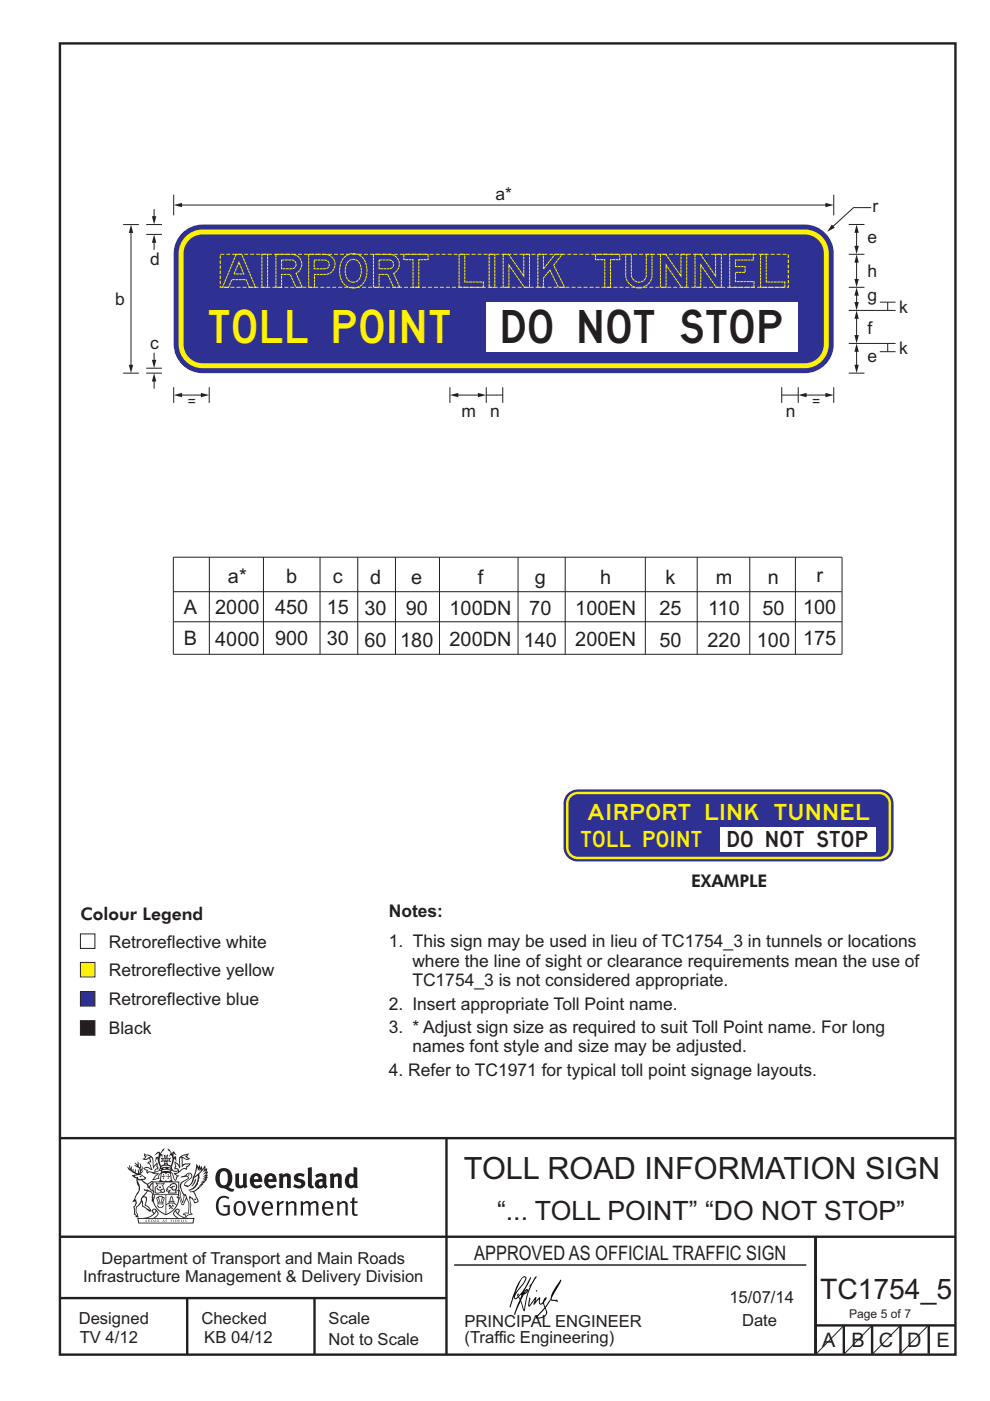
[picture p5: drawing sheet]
<svg xmlns="http://www.w3.org/2000/svg" width="210mm" height="297mm" viewBox="0 0 210 297" stroke-linecap="round" stroke-linejoin="round" font-family="sans-serif">
<path d="M38.6 49.4a6.1 6.1 0 0 1 4.3-1.8h127.8a6.1 6.1 0 0 1 6.1 6.1v19.3a6.1 6.1 0 0 1-6.1 6.1h-127.8a6.1 6.1 0 0 1-6.1-6.1v-19.3a6.1 6.1 0 0 1 1.8-4.3z" fill-rule="evenodd" fill="#2e3092"/>
<path d="M39.1 50.5a5.1 5.1 0 0 1 3.8-1.8h127.8a5.1 5.1 0 0 1 5.1 5v19.3a5.1 5.1 0 0 1-5.1 5.1h-127.8a5.1 5.1 0 0 1-5-5.1v-19.3a5 5 0 0 1 1.2-3.2z" fill-rule="evenodd" fill="#fff200"/>
<g fill="none" stroke="#231f20" stroke-width=".51">
<path d="M12.7 9.2h190v278h-190zM12.7 241.3h189.9M94.7 241.4v45.8M12.7 262.2h190.1M12.7 275.2h82M39.7 275.2v12M66.7 275.2v12M173 262.2v24.8M173 281h29.7M179 281v6M185 281v6M191 281v6"/>
<path d="M197 281v6"/>
</g>
<path d="M96.4 268.2h74.6M179 281l-6 6.2" fill="none" stroke="#231f20" stroke-width=".21"/>
<path d="M17.1 210.2h3v3.1h-3z" fill-rule="evenodd" fill="#2e3092" stroke="#231f20" stroke-width=".21"/>
<g fill="none" stroke="#231f20" stroke-width=".21">
<path d="M44.4 118.1v20.6M55.9 118.1v20.6M67.9 118.1v20.6M75.9 118.1v20.6M83.9 118.1v20.6M93.2 118.1v20.6M109.9 118.1v20.6M119.9 118.1v20.6M136.9 118.1v20.6M147.9 118.1v20.6M159 118.1v20.6M168.7 118.1v20.6"/>
<path d="M36.8 125.5h141.7M36.8 138.7v-20.6h141.8v20.6h-141.8M36.9 131.8h141.7"/>
</g>
<path d="M120.2 168.5a3.1 3.1 0 0 1 2.4-1.1h63.9a3 3 0 0 1 3 2.9v9.4a3 3 0 0 1-3 3h-63.9a3 3 0 0 1-3.1-3v-9.4l.1-.6z" fill-rule="evenodd" fill="#2e3092"/>
<path d="M120.6 168.8a2.56 2.56 0 0 1 2-.9h63.9a2.51 2.51 0 0 1 2.5 2.4v9.4a2.5 2.5 0 0 1-2.5 2.5h-63.9a2.51 2.51 0 0 1-2.5-2.5v-9.4v-.5z" fill-rule="evenodd" fill="#fff200"/>
<path d="M121.2 169l.9-.5 .5-.1h63.9a1.98 1.98 0 0 1 2 1.9v9.4a1.98 1.98 0 0 1-2 1.9h-63.9a1.98 1.98 0 0 1-2-1.9v-9.4l.1-.5z" fill-rule="evenodd" fill="#2e3092"/>
<path d="M152.7 175.4h33.1v5.1h-33.1z" fill="#fff"/>
<path d="M185 281l-6.1 6.2M191 281l-6 6.2" fill="none" stroke="#231f20" stroke-width=".21"/>
<path d="M17.1 216.4h3v3.1h-3z" fill-rule="evenodd" fill="#231f20" stroke="#231f20" stroke-width=".21"/>
<path d="M40.1 50.9a4 4 0 0 1 2.8-1.2h127.8a4 4 0 0 1 4 4v19.3a4 4 0 0 1-4 4h-127.8a4 4 0 0 1-4-4v-19.3a4 4 0 0 1 1.2-2.8z" fill-rule="evenodd" fill="#2e3092"/>
<path d="M36.8 41.3v4.4M37.8 43.5h138.1" fill="none" stroke="#231f20" stroke-width=".21"/>
<g fill="#231f20">
<path d="M175.1 43l1.7 .5-1.7 .4z"/>
<path d="M36.8 43.5l1.8-.5v.9z"/>
</g>
<path d="M46.7 53.9h120.5v7h-120.5z" fill="none" stroke="#fff200" stroke-width=".21" stroke-dasharray=".8 .4" stroke-linecap="butt"/>
<path d="M180 72.8h3.4M180 79.1h3.4M181.7 73.7v4.5" fill="none" stroke="#231f20" stroke-width=".21"/>
<g fill="#231f20">
<path d="M181.2 77.3h.9l-.4 1.8z"/>
<path d="M181.7 72.8l.4 1.8h-.9z"/>
</g>
<path d="M26.1 47.6h3.4M184.8 44h-3.8l-4.9 4.5" fill="none" stroke="#231f20" stroke-width=".21"/>
<path d="M176.4 47.6l.7 .7-1.7 .8z" fill="#231f20"/>
<path d="M27.8 48.5v29.7" fill="none" stroke="#231f20" stroke-width=".21"/>
<g fill="#231f20">
<path d="M27.3 77.3h.9l-.4 1.8z"/>
<path d="M27.8 47.6l.4 1.8h-.9z"/>
</g>
<path d="M176.8 41.3v4.4M26.1 79.1h3.4M31 79.1h3.4M31 78.1h3.4M32.7 74.8v2.4" fill="none" stroke="#231f20" stroke-width=".21"/>
<path d="M32.2 76.3h.9l-.4 1.8z" fill="#231f20"/>
<path d="M32.7 80v2.4" fill="none" stroke="#231f20" stroke-width=".21"/>
<path d="M32.7 79.1l.4 1.8h-.9z" fill="#231f20"/>
<path d="M31 47.6h3.4M31 49.7h3.4M32.7 44.3v2.4" fill="none" stroke="#231f20" stroke-width=".21"/>
<path d="M32.2 45.8h.9l-.4 1.8z" fill="#231f20"/>
<path d="M32.7 50.6v2.4" fill="none" stroke="#231f20" stroke-width=".21"/>
<path d="M32.7 49.7l.4 1.8h-.9z" fill="#231f20"/>
<path d="M181.7 66.7v5.2" fill="none" stroke="#231f20" stroke-width=".21"/>
<g fill="#231f20">
<path d="M181.2 71h.9l-.4 1.8z"/>
<path d="M181.7 65.8l.4 1.8h-.9z"/>
</g>
<path d="M180 65.8h3.4M181.7 61.8v3.1" fill="none" stroke="#231f20" stroke-width=".21"/>
<g fill="#231f20">
<path d="M181.2 64h.9l-.4 1.8z"/>
<path d="M181.7 60.9l.4 1.8h-.9z"/>
</g>
<path d="M181.7 54.8v5.2M180 60.9h3.4" fill="none" stroke="#231f20" stroke-width=".21"/>
<g fill="#231f20">
<path d="M181.2 59.1h.9l-.4 1.8z"/>
<path d="M181.7 53.9l.4 1.8h-.9z"/>
</g>
<path d="M180 53.9h3.4M180 47.6h3.4M181.7 48.5v4.5" fill="none" stroke="#231f20" stroke-width=".21"/>
<g fill="#231f20">
<path d="M181.2 52.1h.9l-.4 1.8z"/>
<path d="M181.7 47.6l.4 1.8h-.9z"/>
</g>
<path d="M170.2 83.8h5.7M176.8 82.1v3.3" fill="none" stroke="#231f20" stroke-width=".21"/>
<g fill="#231f20">
<path d="M169.3 83.8l1.8-.5v.9z"/>
<path d="M175.1 83.3l1.7 .5-1.7 .4z"/>
</g>
<path d="M36.8 82.1v3.3M37.8 83.8h5.7M44.4 82.1v3.3" fill="none" stroke="#231f20" stroke-width=".21"/>
<g fill="#231f20">
<path d="M36.8 83.8l1.8-.5v.9z"/>
<path d="M42.6 83.3l1.8 .5-1.8 .4z"/>
</g>
<path d="M188.3 64.1v1.7M165.8 82.1v3.3" fill="none" stroke="#231f20" stroke-width=".21"/>
<path d="M103.1 64.1h66.2v10.5h-66.2z" fill="#fff"/>
<path d="M95.4 82.1v3.3M96.3 83.8h5.9M103.1 82.1v3.3M106.6 82.1v3.3" fill="none" stroke="#231f20" stroke-width=".21"/>
<g fill="#231f20">
<path d="M95.4 83.8l1.8-.5v.9z"/>
<path d="M101.4 83.3l1.7 .5-1.7 .4z"/>
</g>
<path d="M183.3 65.8h6.7M183.3 72.8h6.7M186.6 74.6h3.4M186.6 64.1h3.4M188.3 72.8v1.8M103.1 83.8h3.5M165.8 83.8h3.5M169.3 82.1v3.3" fill="none" stroke="#231f20" stroke-width=".21"/>
<g fill="#231f20">
<path d="M47 248.5a2.55 2.55 0 0 0 0 2.7l.3 .1a.81 .81 0 0 0 1-.9v-.6a1.04 1.04 0 0 0-1.1-1.5zM46.3 248.1a1.82 1.82 0 0 1 2.1-.2 1.82 1.82 0 0 1 .9 1.9 2.29 2.29 0 0 1-.8 1.9l.7 .3h.5l-.2 .6a2.87 2.87 0 0 1-2-.7 2.12 2.12 0 0 1-1.7-3.1z" fill-rule="evenodd"/>
<path d="M49.9 248.9l.8-.2v2a.46 .46 0 0 0 .2 .6 .46 .46 0 0 0 .7-.2v-2.2l.7-.2v2.4l.2 .5-.6 .4-.2-.3a1.02 1.02 0 0 1-1.2 .2 1.02 1.02 0 0 1-.6-1.1z" fill-rule="evenodd"/>
<path d="M54 249.5l-.1 .5h.9a.49 .49 0 0 0-.2-.6 .49 .49 0 0 0-.6 .1zM53.4 249.2a1.34 1.34 0 0 1 1.6-.3 1.34 1.34 0 0 1 .6 1.5v.2h-1.7a.77 .77 0 0 0 .5 .8 .77 .77 0 0 0 .9-.3l.3 .4a1.59 1.59 0 0 1-2.1 .2 1.59 1.59 0 0 1-.4-2z" fill-rule="evenodd"/>
<path d="M57 249.5l-.1 .5h.9a.49 .49 0 0 0-.2-.6 .49 .49 0 0 0-.6 .1zM56.4 249.2a1.34 1.34 0 0 1 1.6-.3 1.34 1.34 0 0 1 .7 1.5v.2h-1.8a.77 .77 0 0 0 .5 .8 .77 .77 0 0 0 .9-.3l.3 .4a1.59 1.59 0 0 1-2 .2 1.59 1.59 0 0 1-.5-2z" fill-rule="evenodd"/>
<path d="M59.1 248.9l.8-.2 .1 .4a.95 .95 0 0 1 1-.3 .95 .95 0 0 1 .7 .8v2.3h-.8v-2.3a.46 .46 0 0 0-.8 .1v2.2h-.9z" fill-rule="evenodd"/>
<path d="M62.5 249.1a1.75 1.75 0 0 1 2.1-.1l-.2 .5-.6-.2a.43 .43 0 0 0-.6 .3l.4 .3a1.04 1.04 0 0 1 1.2 1.2 1.04 1.04 0 0 1-1.4 .9l-1.2-.4 .3-.6 1 .4 .4-.4a.88 .88 0 0 0-1-.5l-.4-.2-.1-.4z" fill-rule="evenodd"/>
<path d="M65.3 247.6l.8-.2 .1 3.8 .2 .2 .2 .5a.88 .88 0 0 1-1-.1 .88 .88 0 0 1-.3-1z" fill-rule="evenodd"/>
<path d="M67.8 250.6a.43 .43 0 0 0-.1 .7 .43 .43 0 0 0 .7-.1v-.7zM66.8 249.2a1.7 1.7 0 0 1 2.4 .1v1.8l.3 .4-.4 .5-.5-.3a1.03 1.03 0 0 1-1.7-.2 1.03 1.03 0 0 1 .8-1.5h.7v-.4a.8 .8 0 0 0-1.2 .1z" fill-rule="evenodd"/>
<path d="M69.9 248.9l.8-.2 .1 .4a.95 .95 0 0 1 1-.3 .95 .95 0 0 1 .7 .8v2.3h-.8v-2.3a.46 .46 0 0 0-.8 .1v2.2h-.8z" fill-rule="evenodd"/>
<path d="M74.3 249.5a1.48 1.48 0 0 0 0 1.7l.4 .1 .3-.2v-1.5l-.3-.2zM75 247.4l.8 .2 .1 4.3h-.7l-.1-.2a1.26 1.26 0 0 1-1.4 0 1.26 1.26 0 0 1-.6-1.3 1.29 1.29 0 0 1 .5-1.3 1.29 1.29 0 0 1 1.4-.2z" fill-rule="evenodd"/>
<path d="M46.4 253.9a1.72 1.72 0 0 1 2.2 0l-.2 .3a1.24 1.24 0 0 0-1.4-.1 1.24 1.24 0 0 0-.7 1.3 1.49 1.49 0 0 0 1.3 2l.7-.2v-1.3h-.9l-.1-.4h1.4v2a1.93 1.93 0 0 1-2.2-.1 1.93 1.93 0 0 1-.7-2.2l.2-.7z" fill-rule="evenodd"/>
<path d="M50.3 255.2a1.65 1.65 0 0 0 .3 2.2 .99 .99 0 0 0 1-1.5 .78 .78 0 0 0-.4-.8 .78 .78 0 0 0-.9 .1zM50 254.9a1.33 1.33 0 0 1 1.6-.1 1.33 1.33 0 0 1 .5 1.5 1.31 1.31 0 0 1-1.3 1.5 1.31 1.31 0 0 1-1.3-1.6l.1-.5z" fill-rule="evenodd"/>
<path d="M52.5 254.7l.4-.1 .9 2.6 .8-2.5h.5l-1.1 3h-.5z" fill-rule="evenodd"/>
<path d="M56.2 255.2l-.2 .7h1.4a.7 .7 0 0 0-.3-.8 .7 .7 0 0 0-.9 .1zM55.9 255a1.22 1.22 0 0 1 1.5-.2 1.22 1.22 0 0 1 .5 1.5h-1.9a.93 .93 0 0 0 .5 1 .93 .93 0 0 0 1.2-.2l.1 .3a1.43 1.43 0 0 1-1.7 .1 1.43 1.43 0 0 1-.6-1.7z" fill-rule="evenodd"/>
<path d="M58.7 254.8l.4-.2 .1 .5 .4-.3 .6-.2-.2 .6a.66 .66 0 0 0-.8 .6v1.9h-.4z" fill-rule="evenodd"/>
<path d="M60.6 254.8l.4-.2 .1 .5a.94 .94 0 0 1 1-.4 .94 .94 0 0 1 .8 .7v2.3h-.5l-.1-2.5a.81 .81 0 0 0-1.2 .3v2.2h-.4z" fill-rule="evenodd"/>
<path d="M63.7 254.7l.5-.1 .1 .5 .4-.3a.78 .78 0 0 1 1.1 .3 .9 .9 0 0 1 1-.5 .9 .9 0 0 1 .7 .8v2.3h-.4l-.1-2.5a.67 .67 0 0 0-1.1 .3v2.2h-.5v-2.4l-.4-.2-.7 .4v2.2h-.5z" fill-rule="evenodd"/>
<path d="M69 255.2l-.2 .7h1.4a.7 .7 0 0 0-.3-.8 .7 .7 0 0 0-.9 .1zM68.7 255a1.22 1.22 0 0 1 1.5-.2 1.22 1.22 0 0 1 .5 1.5h-1.9a.93 .93 0 0 0 .5 1 .93 .93 0 0 0 1.2-.2l.1 .3a1.44 1.44 0 0 1-1.7 .1 1.44 1.44 0 0 1-.6-1.7z" fill-rule="evenodd"/>
<path d="M71.4 254.8l.5-.2 .1 .5a.94 .94 0 0 1 1-.4 .94 .94 0 0 1 .7 .7v2.3h-.4l-.1-2.5a.81 .81 0 0 0-1.2 .3v2.2h-.5z" fill-rule="evenodd"/>
<path d="M74.7 254l.5-.2v.9h.7l-.1 .4h-.7l.1 2.2 .1 .1h.5l.1 .3a.75 .75 0 0 1-1.2-.6v-2h-.4v-.4h.4z" fill-rule="evenodd"/>
<path d="M30.8 244.9l1.1 .3-.9 .5h-.4l.5-.5zM31.8 245.5l.2-.1a2.44 2.44 0 0 1 .4 2l.1 .4 .7-1-.1 .6 .3 .3a.57 .57 0 0 0-.6 .8l-1-.2-.5 .2 .1-.5-.7-.2 .6-.2 1 .5 .1-.1-.6-1.3-.2-.1 .5-.1zM30.7 244.5l-.2 .4 .3 .4-.6 .4a1.04 1.04 0 0 0 1.4-.1l.2 .7h-.4l-.2 .4a.94 .94 0 0 1 .9 1.1l-.2-.1a1.16 1.16 0 0 0-1.5-.1l.3 .4 .4 .2 .1 .5 .2 .2v-.2a.94 .94 0 0 1 1.1 .2h.9l-1.2 1.2a1.13 1.13 0 0 0 1.2-.2l.4-.1-.1-.4 .5-.7a.83 .83 0 0 0-.6 1.1l-.3-.1-.7 .3 1.1-1.4-.5 .2-.5-.1 1.3-.5-.2-.2-.8 .4v-.3l.2-.2 .3 .1 .1-.3-.2-.4v-.6l-.2-.3-.6 .9v-.7a1.42 1.42 0 0 0-1.7-1.8z" fill-rule="evenodd"/>
<path d="M38.5 245.3l.5-.3 .7-.1-.6 .3 .8 .5h-.3zM38.3 245.5h.2l.1 2a1.69 1.69 0 0 1 1.5-.7l-.7 .5 .1 .5a1.1 1.1 0 0 0-1.5 .6l-.1-.5-.2-.2h-.5l.2-.4-.2-.7a1.42 1.42 0 0 1 .8 1.1l.2-.1zM37.1 246.2l.1 1-.2 .3v.5l.6-.1 .1 .2a.96 .96 0 0 1-1.1-.1l-.1 .1a1.06 1.06 0 0 0 1.3 .2v.1a.72 .72 0 0 1-1 .2l.3 .5 .6 .3-.4 .1-.1 .7-.3-.4-.3-1.1-.4-.4 .4 .9a1.54 1.54 0 0 0 .6 1.2l.2-.3a.58 .58 0 0 1 .5-.7l.1-.2h-.3l-.4-.3 .9-.5a.93 .93 0 0 1 1.1-.5l.1 .2 .2-.1 .1-.5a.99 .99 0 0 0 .7-.9l-1.3 .1-.4 .3v-1.5l.9 .4 .8-.3h-.3l-.5-.4 .4-.7-.7 .2a1.46 1.46 0 0 0-1.3 2.1v.4l-.2-.4z" fill-rule="evenodd"/>
<path d="M35.6 248.9l.2 .1-.1 .4h.3l-.3 .1v.5l-.1-.6h-.3l.3-.1z" fill-rule="evenodd"/>
<path d="M34.6 248.9l.2 .1-.1 .3 .4 .1h-.4v.6l-.1-.5-.3-.1h.3z" fill-rule="evenodd"/>
<path d="M34.3 248.8a.57 .57 0 0 1 .9 .2 .57 .57 0 0 1 .9-.2l.2 1.4-.2 .1a.57 .57 0 0 1-.9-.1 .69 .69 0 0 1-1.1 0zM34.2 248.1l-.3 2.1-.2 .4h2.9l-.1-.4-.3-2.1h-.2v.3l-.8-.1-.9 .1 .1-.3z" fill-rule="evenodd"/>
<path d="M34.2 252.4a.3 .3 0 0 0 .6 0 .3 .3 0 0 0-.6 0zM33.3 251l.3 .3-.3 .3a.79 .79 0 0 0 0 1.3l.8-.2-.1-.3a.55 .55 0 0 1-.7-.6h.1l.1 .3 .4 .1 .8-.2-.4-.7 .4-.3-.7 .1zM33 250.7l1.1 .2 .9-.2-.4 .7 .4 1.1a.56 .56 0 0 1-.8 .3l-.2 .1a.73 .73 0 0 1-.9 .1 .73 .73 0 0 1-.3-.9v-.4l.5-.4z" fill-rule="evenodd"/>
<path d="M35.6 251.9l.7-.5a.58 .58 0 0 1 1-.1 .58 .58 0 0 1-.5 .9l-.2-.3a.43 .43 0 0 1 .6-.3v-.1a.57 .57 0 0 0-.8 .2l-.2-.1-.3 .2 .4 .1a.55 .55 0 0 0 .9 .5v.5h-1.3l.3-.4-.1-.2-.6 .1 .2-.2-.2-.1zM35.4 251.8l-.1 .2a.39 .39 0 0 0 .2 .7l.3-.1-.2 .5h1.9l-.1-.8a.86 .86 0 0 0-.1-1.4 .86 .86 0 0 0-1.3 .4z" fill-rule="evenodd"/>
<path d="M36 254.8h.8v.2h-.8zM36.4 253.8l.2 .8h-.4zM36.4 253.5l-.3 .5-.1 .6h-.2v.4l-.7 .4 .1 .2a1.48 1.48 0 0 1 2.2 .1l.2-.1-.6-.5v-.5h-.2l-.1-.6z" fill-rule="evenodd"/>
<path d="M35.8 255.4l.3 .1 .2 .3 .3-.2-.2-.2a.38 .38 0 0 1 .4 .5l-.1-.2-.3 .3 .3 .2-.3 .2-.1-.3-.4 .3-.1-.2 .4-.3-.2-.1-.1 .1z" fill-rule="evenodd"/>
<path d="M34.5 254h.2v.2l-.3 .6h-.1zM33.6 255.3h.9v.2a.55 .55 0 0 1-.8 .4v-.2h-.2zM33.4 254h.2l.2 .8h-.2zM33.6 255h.8l.1 .1-.8 .1zM33.8 253.7h.5l-.2 1.1h-.2zM33.3 253.8l-.1 .3 .3 1.2a.48 .48 0 0 0-.1 .5 .48 .48 0 0 0 .4 .3l.6-.1a.49 .49 0 0 0 .2-.7l.3-1.2-.1-.3a1.42 1.42 0 0 0-1.5 0z" fill-rule="evenodd"/>
<path d="M33.6 251.6h.5l.1 .3h-.4z" fill-rule="evenodd"/>
<path d="M41.3 250.1l.3-.2-.2 .9-.6 .7h-.2l.5-.7z" fill-rule="evenodd"/>
<path d="M39.7 249l.3-.2 .5 .2a.88 .88 0 0 1-.6 1.1 1.22 1.22 0 0 0-.8 1.3l.5 .2a.72 .72 0 0 0 .9-.4l.5-.8 .2-.6 .8-.6v.3a2.85 2.85 0 0 1-2 2.8l.1 .1a2.13 2.13 0 0 0 1.9-1.5l-.1-.2a2.01 2.01 0 0 0 .3-1.8l1.2-1.3-.4 1 .7-.5-.7 1 .8-.4-.8 .8 .7-.1-.9 .5 .8-.1-.8 .4h.7l-.8 .3 .3 .2h-.4l.2 .4-.4-.1 .2 .3h-.4l.1 .3h-.1a2.16 2.16 0 0 1-2 1l.1 .2h.4a.76 .76 0 0 1 .7 .7l.5 1.2-.6 .2a1.45 1.45 0 0 0-1.2-1.3l.3 1.8-.1 1.9 .4 .2a1.07 1.07 0 0 0-1.2 .4v-.3l-.5-.2a.87 .87 0 0 1 1-.1l.1-.7a4.4 4.4 0 0 0-.6-3.1l-.1-.3h-.2a2.16 2.16 0 0 1-.7-2.2l.3-.3 1.2-.8a.55 .55 0 0 0-.4-.7zM37.8 252.4a.76 .76 0 0 1 .3 1.1l.6 1.6 .4-1.7 .2 .1a.61 .61 0 0 1-.1 .9l-.3 .9h-.2l-.7-1.6-.3 .1a1.18 1.18 0 0 0 .1-1.4zM41.8 247.5l.2 .8 .3-.6v.6l.3-.5a1.9 1.9 0 0 1-1.1 1.4l-.3 .3zM38.2 249.6l1.4-.1 .2 .1v.3l-.5 .3a1.26 1.26 0 0 0-1 1.9l.2 .7a1.84 1.84 0 0 1 .2 2l-.4-1.3a.96 .96 0 0 0-.4-1.3l-.4 .3a.78 .78 0 0 1-.1 1.3l.2 .2h.4l.4 1.1a.38 .38 0 0 0 .2 .4 .38 .38 0 0 0 .4-.1l.6-1.2a2.94 2.94 0 0 1 .3 2.5v.5l-.8-.1-.3 .4v.2l.4-.1 .1 .4 .2 .1a1.02 1.02 0 0 1 1.3-.5l-.1-.4-.3-.1 .2-1.7-.3-1.4 .1 .1a1.14 1.14 0 0 1 .7 .9 .63 .63 0 0 0 .9-.2 .63 .63 0 0 0-.2-.8l-.6-1.3 .9-.6 .2-.3 .2-.1v-.2h.3l-.1-.3h.4l-.1-.3 .5-.1-.2-.2 .5-.4 .1-.2-.3 .1 .5-.6-.3 .1 .3-.6-.4 .1 .4-.5v-.3l-.3 .2 .1-.6v-.3l-.4 .3-.1-.8-.5 .8-.2-.7-.2 .5-.3-.8-.1 .6-.5-.8-.1 1.4-.7 1.9a1.81 1.81 0 0 1-.9 1.4l-.6-.2a1.75 1.75 0 0 1 1.1-1.2 .75 .75 0 0 0 .1-1.3 .75 .75 0 0 0-1.2 .5z" fill-rule="evenodd"/>
<path d="M41.2 254.2l.3-.1 .1 .3h-.4z" fill-rule="evenodd"/>
<path d="M29.4 258.4h11.6l-.2 .8h-11.3zM31.3 258.2l.5-.1a2.48 2.48 0 0 0 1.4-1.3l.2 .6-.5 .5-.4 .3zM32.5 256.6l.3-.2 .2 .2-.3 .6zM37.2 256.8a2.65 2.65 0 0 0 1.8 1.4h-1.1l-.5-.3-.5-.5zM37.4 256.6l.2-.2 .3 .2-.3 .6zM29.2 258.2l.1 1.2h11.7l.3-1.1-.2-.1a4.1 4.1 0 0 1-3.3-.9l.3-.4-.1-.5a1.06 1.06 0 0 0-1.3 .9l.2 .4 .6 .5h-4.7l.3-.1a.84 .84 0 0 0 .6-.7 .84 .84 0 0 0-.5-.9l-.3-.2-.5 .1-.1 .5 .3 .4a4.2 4.2 0 0 1-3.4 .9z" fill-rule="evenodd"/>
<path d="M31 258.7l.1 .2h-.2zM31 258.6l-.3 .5 .4-.1 .2 .1z" fill-rule="evenodd"/>
<path d="M31.3 258.6h.2v.4a.25 .25 0 0 0 .3-.1 .25 .25 0 0 0-.1-.3h.1a.29 .29 0 0 1 0 .4 .29 .29 0 0 1-.4 0 .29 .29 0 0 1 0-.4z" fill-rule="evenodd"/>
<path d="M32.2 258.6a.22 .22 0 0 1 .3 .2 .22 .22 0 0 1-.3 .2zM32 258.6v.5a.33 .33 0 0 0 .5-.1 .33 .33 0 0 0 0-.4 .33 .33 0 0 0-.5 0z" fill-rule="evenodd"/>
<path d="M32.9 258.7l.1 .2h-.2zM32.9 258.6l-.2 .5 .3-.1 .2 .1z" fill-rule="evenodd"/>
<path d="M33.3 258.6h.2v.2l.3-.2-.2 .2 .2 .3-.3-.2-.1 .2h-.1l.2-.3z" fill-rule="evenodd"/>
<path d="M34.7 258.7l.1 .2h-.2zM34.7 258.6l-.3 .5 .4-.1 .2 .1z" fill-rule="evenodd"/>
<path d="M35 258.6h.4h-.1v.5h-.2l.1-.5z" fill-rule="evenodd"/>
<path d="M36.2 258.6h.3h-.2v.2h.2h-.2l.1 .3h-.2z" fill-rule="evenodd"/>
<path d="M36.7 258.6h.2v.5h-.2z" fill-rule="evenodd"/>
<path d="M37.3 258.6a.22 .22 0 0 1 .3 .2 .22 .22 0 0 1-.3 .2zM37.1 258.6v.5a.33 .33 0 0 0 .5-.1 .33 .33 0 0 0 0-.4 .33 .33 0 0 0-.5 0z" fill-rule="evenodd"/>
<path d="M37.8 258.6h.3h-.1v.2h.1h-.1v.2l.1 .1h-.3z" fill-rule="evenodd"/>
<path d="M38.3 258.6h.3l-.1 .4 .2 .1h-.4z" fill-rule="evenodd"/>
<path d="M38.9 258.6h.2v.5h-.2z" fill-rule="evenodd"/>
<path d="M39.3 258.6h.2l-.2 .1 .2 .2-.1 .2h-.1v-.2l.2 .1z" fill-rule="evenodd"/>
<path d="M34.2 247.4a1.51 1.51 0 0 1 2 .2 2.67 2.67 0 0 0-2.1 0zM35.7 247.6l.4 .2 .1 .2-.4-.1zM34.6 247.7l.4-.1 .2 .2h-.4zM34 247.9l.3 .1-.3 .1zM34.9 246.9l.3-.2 .2 .2zM34.9 245.7h.2v.4h-.2zM35 245.1l.2 .2 .2-.2-.1 .4h-.2zM35.1 246.3h.2l.1 .4-.2-.2-.2 .2zM35.3 245.7h.2v.4h-.2zM34.4 245.7l.3 .1v.2l-.3 .1 .2-.2zM35.7 245.8l.3-.1-.2 .2 .2 .2-.4-.1zM32.7 244.9l1-.5-.1 1-.2-.1-.4 .1-.2 1.1 .5-1 .2 .9a1.84 1.84 0 0 1 .3 1.7l.4 .1a2.48 2.48 0 0 1 2.2 .1l.2-.3-.2-.7 .7-1.7 .4 .6-.2-1-.2-.1-.2 .3v-.9l.6 .4-.6-.7h-.3l-.1 .4-.5-.8-.5-.3 .2 .4 .5 .6-.4 .7 .4-.3a2.06 2.06 0 0 1 0 2.2l-.6-.2-.1-.6 .1-.1 .8 .2-.4-.5 .4-.5-.7 .2-.2-.2 .2-.7-.5 .4-.5-.4 .2 .7-.2 .2-.7-.2 .4 .5-.4 .5 .7-.2 .2 .1-.2 .6-.5 .2a2.02 2.02 0 0 1 0-2.2l.3 .5-.1-.6-.3-.1 .8-1.2-.5 .3-.4 .7-.2-.3a.8 .8 0 0 0-.8 .5z" fill-rule="evenodd"/>
<path d="M29.2 250.1l.3 .2a.61 .61 0 0 1 .8 .3l.3 .2a.8 .8 0 0 1 .6 1l.4 .1 .5 .6a1 1 0 0 1 .5 1l-.1 .7v-.5h-.1a.96 .96 0 0 0-.8-1.3l-.3-.2h-.6l-.1-.1-.2 .1 .2 .3h.5l-1.1 1.4-.2 .9-.4 .6a1.33 1.33 0 0 0-.5 1.8l.2 .5a1.26 1.26 0 0 1-.5-1.4l-.1-.4a1.56 1.56 0 0 0 .4-1.7l-.3 .2 .2-.5a3.2 3.2 0 0 0 .7-3zM30.4 253.9h.4a2.06 2.06 0 0 1-.1 1.6l.7 .5 .4 .5-.6-.2-.8-.6-.1-.9a.51 .51 0 0 1 .1-.9zM28.6 249.3a1.52 1.52 0 0 1 2.1 .6l-1.1 .1-.2-.1-.2-.4-.4 .1zM27.5 247v.8l-.3-.4-.2 .1a3.1 3.1 0 0 0 2 1.5l-1 .1 .5 .6 .5 .1v1.1a1.84 1.84 0 0 1-.2 2.5l-.4 .9-.4 .4 .3 .1 .4-.1 .1 .4-.2 .5-.3 .2 .1 1.8 .2-.1 .2 .6h.2l.4-.1-.1-.5a1.3 1.3 0 0 1-.1-1.6l.8-1.1 .2 1.1 .6 .2 .4 .6 .2-.2 .2 .4 .5-.1a1.85 1.85 0 0 0-1.2-1.3l.1-.3a1.39 1.39 0 0 0 0-1.5h-.5l.5-.6a.66 .66 0 0 1 .9-.4 .66 .66 0 0 1 .3 .9l-.1 .4h.2v.1l-.2 .3 .2 .5 .2-.3a2.24 2.24 0 0 0 .1-2.2 .73 .73 0 0 1-.7-.6 .73 .73 0 0 1 .5-.8l.1-.2a.94 .94 0 0 0-.9 .8 .48 .48 0 0 1-.1-.5 .48 .48 0 0 1 .5-.3l.5-.3a.51 .51 0 0 0-.8 .2l-.5 .3-1-.8 .6-.1 .1-.5-1.1-.7 .5-.4v-.4l-.5 .5 .1-.2a.69 .69 0 0 0 .2-1.1v.5l-.3 .2 .1-1.1-.3-.2 .1 .6-.1 .2-.4-1.2v.6l-.7-.3 .6 .6-.6-.2 .2 .3a1 1 0 0 1 .8 1.5l-.2-.8v.8l-.5-.2-.1-.7-.2 .6-.2-.1v-.6l-.2 .4-.2-.2 .1-.7-.2 .5z" fill-rule="evenodd"/>
<path d="M29.5 249.5l.3-.2 .3 .3z" fill-rule="evenodd"/>
<path d="M32.4 250.5h5.6v2l-.2-.1v-1.7h-5.2v2.5h5.2v-.8l.1 .2-.1 1.1v-.3h-2.5v4a4.1 4.1 0 0 0 2.6-3.6l.1-.1a4 4 0 0 1-2.8 3.9 4.2 4.2 0 0 1-2.8-4.7l.1 1.3 .1-.1a3.8 3.8 0 0 0 2.5 3.3v-4h-2.5l-.2-.9z" fill-rule="evenodd"/>
<circle cx="40" cy="249.1" r=".17"/>
</g>
<g fill="#000">
<path d="M111.6 273.7l.2-.2-.5 .7zM110.4 274.5l.2 .1-.3 .8-.2-.5zM110.9 270.9h.5a9.3 9.3 0 0 1-2 3.1l-.1 .3 1-2.5zM110.6 271a14.7 14.7 0 0 0-2.2 4.9l-.3 1.2 .1 .1 .8-2.3a.42 .42 0 0 0 .2 .6 .42 .42 0 0 0 .6-.3l.2-.1 .2 .5-1.1 3.2h.2l1.1-2.9 .6 1.9 .2 .2 .2-.5a13.5 13.5 0 0 1 2-6.2l.4-.5-.1-.2-1.6 2.1 .4-.1a14.9 14.9 0 0 0-1.3 5.1l-.4-1.1a1.39 1.39 0 0 1 .2-1.9l.1-.2a.92 .92 0 0 0 .8-1.2 .75 .75 0 0 0-.8 .7l-.1 .2 1.6-3.4h-.1l-.4 .7a10.5 10.5 0 0 1-2.2 3.3l.2-.5a.32 .32 0 0 0-.4 .2 .32 .32 0 0 0 .1 .4l-.5 .4a3.2 3.2 0 0 1 1.1-2.3l.5-.6a2.49 2.49 0 0 0 .7-1.6l-.4-.2z" fill-rule="evenodd"/>
<path d="M113.7 273.6l.3 .2h-.3z" fill-rule="evenodd"/>
<path d="M115.6 277.5a1.15 1.15 0 0 1 .1 1.3 1.15 1.15 0 0 1-1.2 .5l-.6 .1zM112.2 275.2l-.2 1.6 .2 .2 1.2-1.5-.2 1.1 1.1-1.1a.94 .94 0 0 0 .4 1.1l.5-.3 .3 .9-1.2 1.3a.98 .98 0 0 0-.5 1 1.9 1.9 0 0 0 2.3-1.3l-.1-.2a1.02 1.02 0 0 1 .2-1.4l.6-1 1.5 .3-.2-.4v.2l-1.1-.1v-.3l2-3.6 .1-.2-.2-.2-1.7 2.8a6.6 6.6 0 0 1-1.6 2.9l-.1-.2a1.01 1.01 0 0 1 .4-1.4l.1-.2-.3-.1-.4 .4-.1 .5-.6 .4-.1-.4 .1-.9-.2-.1-.9 1 .3-1h-.2l-1.4 1.8 .3-1.5v-.1z" fill-rule="evenodd"/>
</g>
<path d="M196.9 281l-6.1 6.2" fill="none" stroke="#231f20" stroke-width=".21"/>
<path d="M17.1 204.1h3v3h-3z" fill-rule="evenodd" fill="#fff200" stroke="#231f20" stroke-width=".21"/>
<path d="M17.1 198h3v3.1h-3z" fill-rule="evenodd" fill="#fff" stroke="#231f20" stroke-width=".21"/>
<g font-size="7" fill="#fff200">
<text x="47.2" y="60.9">AIRPORT</text>
<text x="97.4" y="60.9">LINK</text>
<text x="126.3" y="60.9">TUNNEL</text>
<text x="44.4" y="72.7">TOLL POINT</text>
</g>
<text font-size="7" fill="#231f20" x="106.6" y="72.8">DO NOT STOP</text>
<text font-size="6.5" fill="#231f20" x="98.4" y="249.9">TOLL ROAD INFORMATION SIGN</text>
<text font-size="6" fill="#231f20" x="173.9" y="275.3">TC1754_5</text>
<text font-size="5.6" fill="#231f20" x="105.4" y="258.7">“... TOLL POINT” “DO NOT STOP”</text>
<g font-size="4.2" fill="#231f20">
<text x="48.3" y="123.6">a*</text>
<text x="60.7" y="123.6">b</text>
<text x="70.6" y="123.6">c</text>
<text x="78.5" y="123.9">d</text>
<text x="87.2" y="123.9">e</text>
<text x="101.3" y="123.8">f</text>
<text x="113.4" y="123.9">g</text>
<text x="127.3" y="123.8">h</text>
<text x="141.2" y="123.9">k</text>
<text x="151.8" y="123.9">m</text>
<text x="162.9" y="123.9">n</text>
<text x="173.2" y="123.5">r</text>
<text x="39" y="130.2">A</text>
<text x="45.6" y="130.2">2000</text>
<text x="58.3" y="130.2">450</text>
<text x="69.3" y="130.2">15</text>
<text x="77.3" y="130.5">30</text>
<text x="86.1" y="130.5">90</text>
<text x="95.3" y="130.5">100DN</text>
<text x="112.3" y="130.5">70</text>
<text x="122" y="130.5">100EN</text>
<text x="139.9" y="130.5">25</text>
<text x="150.2" y="130.5">110</text>
<text x="161.7" y="130.5">50</text>
<text x="170.3" y="130.1">100</text>
<text x="39" y="136.8">B</text>
<text x="45.6" y="136.9">4000</text>
<text x="58.3" y="136.9">900</text>
<text x="69.3" y="136.9">30</text>
<text x="77.3" y="137.1">60</text>
<text x="84.9" y="137.1">180</text>
<text x="95.3" y="137.1">200DN</text>
<text x="111.1" y="137.1">140</text>
<text x="122" y="137.1">200EN</text>
<text x="139.9" y="137.1">50</text>
<text x="150.1" y="137.1">220</text>
<text x="160.5" y="137.1">100</text>
<text x="170.3" y="136.7">175</text>
<text x="100.6" y="267.2">APPROVED AS OFFICIAL TRAFFIC SIGN</text>
<text x="174.4" y="285.6">A</text>
<text x="180.6" y="285.6">B</text>
<text x="186.4" y="285.6">C</text>
<text x="192.4" y="285.6">D</text>
<text x="198.7" y="285.6">E</text>
</g>
<g font-size="3.7" fill="#231f20">
<text x="105.1" y="42.4">a*</text>
<text x="185" y="45">r</text>
<text x="184" y="51.6">e</text>
<text x="31.8" y="56.2">d</text>
<text x="184" y="58.8">h</text>
<text x="24.4" y="64.7">b</text>
<text x="184" y="63.8">g</text>
<text x="184" y="70.7">f</text>
<text x="190.7" y="66.3">k</text>
<text x="31.8" y="73.9">c</text>
<text x="184" y="76.8">e</text>
<text x="190.7" y="75">k</text>
<text x="97.9" y="88.4">m</text>
<text x="104" y="88.4">n</text>
<text x="166.7" y="88.4">n</text>
<text x="146.6" y="188.1">EXAMPLE</text>
<text x="17.1" y="195.1">Colour Legend</text>
<text x="82.5" y="194.5">Notes:</text>
<text x="23.1" y="200.9">Retroreflective white</text>
<text x="82.5" y="200.8">1. This sign may be used in lieu of TC1754_3 in tunnels or locations</text>
<text x="23.1" y="207">Retroreflective yellow</text>
<text x="87.5" y="205">where the line of sight or clearance requirements mean the use of</text>
<text x="87.5" y="209.1">TC1754_3 is not considered appropriate.</text>
<text x="23.1" y="213.1">Retroreflective blue</text>
<text x="82.5" y="214">2. Insert appropriate Toll Point name.</text>
<text x="23.1" y="219.3">Black</text>
<text x="82.5" y="219">3. * Adjust sign size as required to suit Toll Point name. For long</text>
<text x="87.5" y="223.1">names font style and size may be adjusted.</text>
<text x="82.5" y="228.1">4. Refer to TC1971 for typical toll point signage layouts.</text>
</g>
<g font-size="3.5" fill="#231f20">
<text x="21.5" y="267.9">Department of Transport and Main Roads</text>
<text x="17.7" y="271.8">Infrastructure Management &amp; Delivery Division</text>
<text x="16.7" y="280.7">Designed</text>
<text x="42.7" y="280.7">Checked</text>
<text x="69.7" y="280.7">Scale</text>
<text x="98.5" y="281.4">PRINCIPAL ENGINEER</text>
<text x="154.7" y="276.2">15 07/14</text>
<text x="157.4" y="281.2">Date</text>
<text x="158.6" y="276.2">/</text>
<text x="16.9" y="284.8">TV 4/12</text>
<text x="43.3" y="284.8">KB 04/12</text>
<text x="69.7" y="285.2">Not to Scale</text>
<text x="98.5" y="284.8">(Traffic Engineering)</text>
</g>
<g font-size="3.4" fill="#fff200">
<text x="124.7" y="173.8">AIRPORT</text>
<text x="149.8" y="173.8">LINK</text>
<text x="164.3" y="173.8">TUNNEL</text>
<text x="123.3" y="179.5">TOLL POINT</text>
</g>
<text font-size="3.4" fill="#231f20" x="154.4" y="179.6">DO NOT STOP</text>
<g font-size="3" fill="#231f20">
<text x="39.8" y="86">=</text>
<text x="172.3" y="86">=</text>
</g>
<text font-size="2.6" fill="#231f20" x="180.1" y="279.5">Page 5 of 7</text>
</svg>
